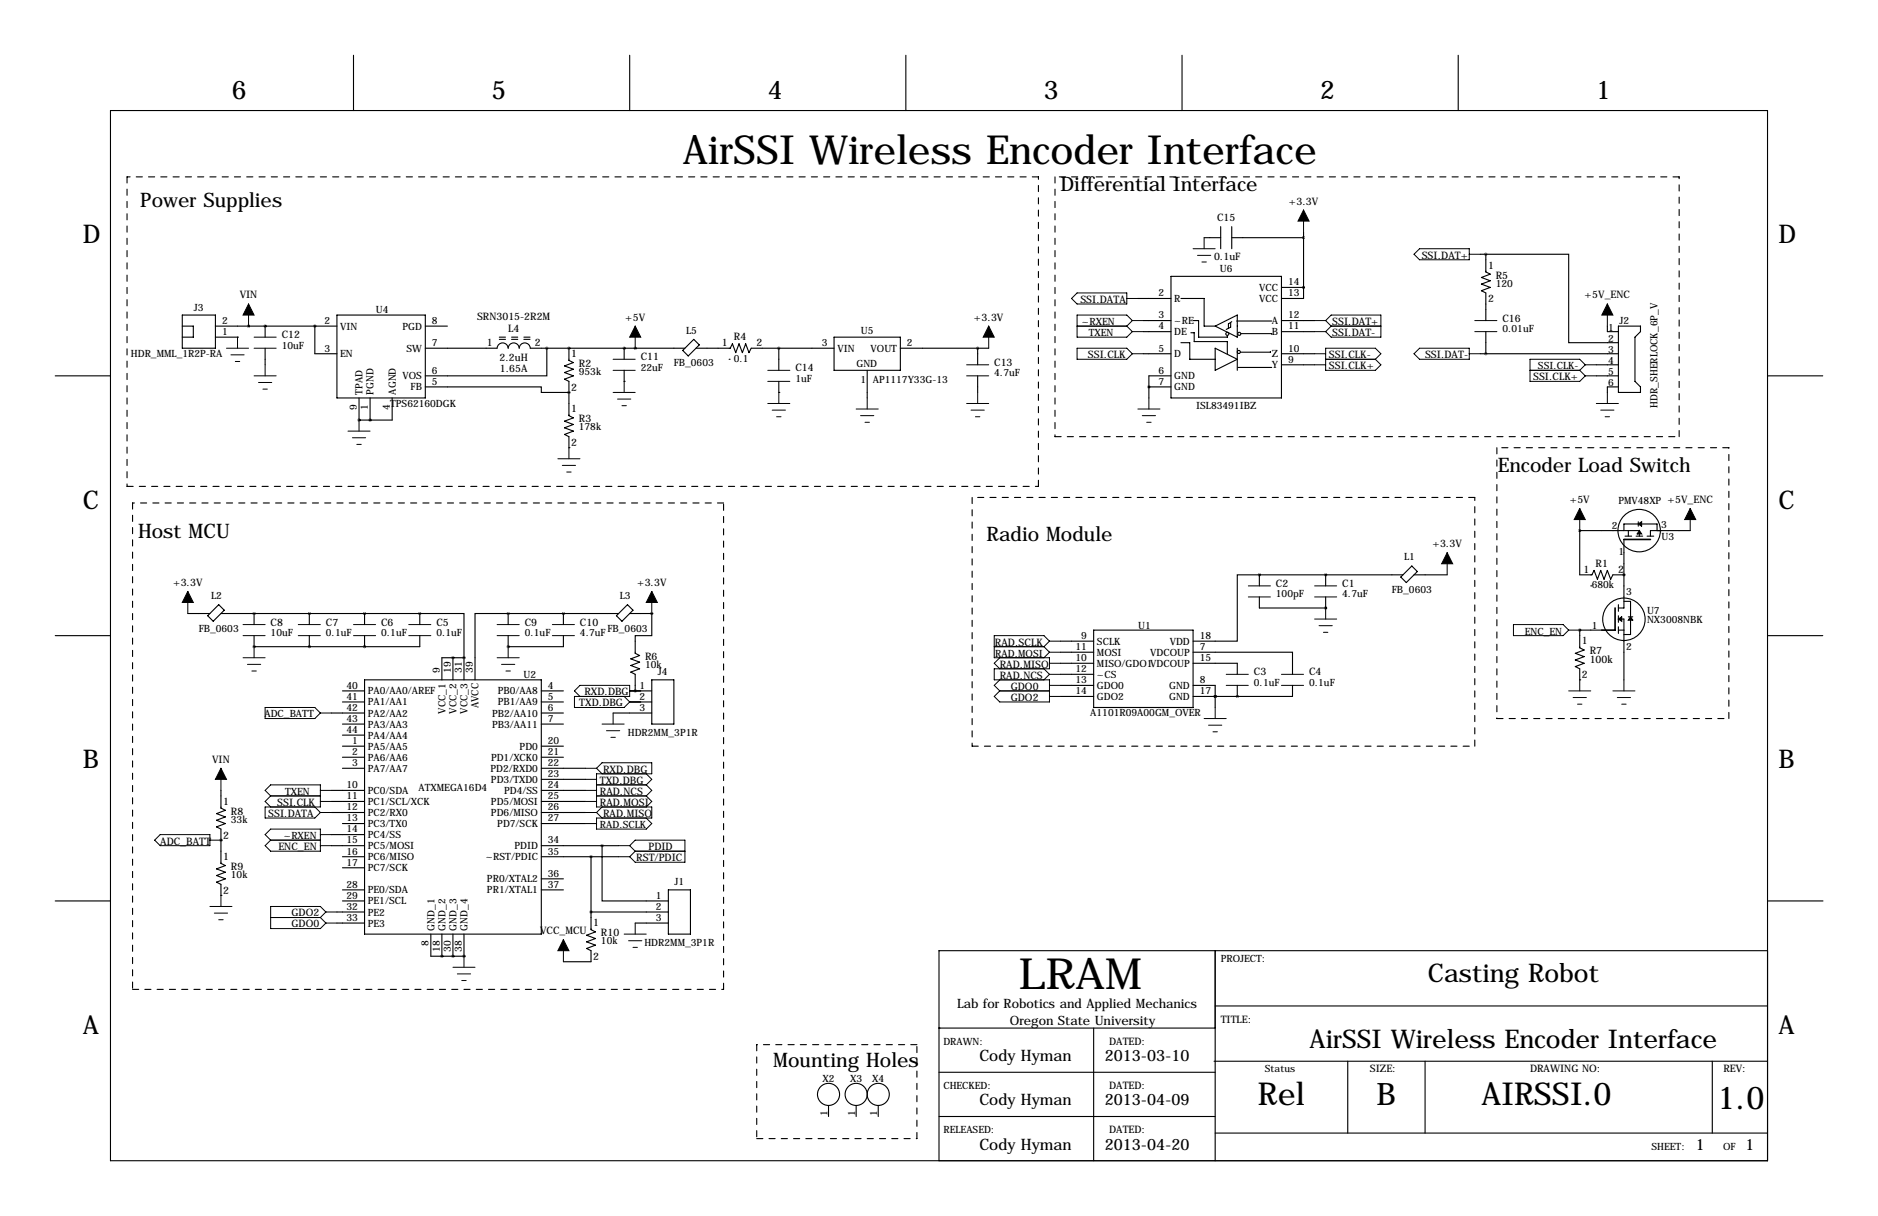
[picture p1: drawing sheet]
<svg xmlns="http://www.w3.org/2000/svg" width="432mm" height="279mm" viewBox="0 0 432 279" stroke-linecap="round" stroke-linejoin="round" font-family="sans-serif">
<g fill="none" stroke="#000" stroke-width=".25">
<path d="M81.3 12.7v12.7M144.8 12.7v12.7M208.3 12.7v12.7M271.8 12.7v12.7M335.3 12.7v12.7M25.4 25.4h381v241.3h-381zM276.9 54.6h3.8M280.7 52.1v5.1M283.2 52.1v5.1M283.2 54.6h16.5M299.7 53.3v15.3h-5.1M340.4 58.4h1.2"/>
<path d="M341.6 58.4h19.1v20.3h11.4M341.6 58.4v4.1l1 .5-2 .8 2 .7-2 .8 2 .7-2 .8 1 .5v6.4M41.9 72.4h7.6v7.6h-7.6zM41.9 74.9h2.5v2.6h-2.5M49.5 74.9h28M49.5 77.5h5.1M54.6 77.5h.1M57.1 74.9h.1M61 74.9h.1M61 74.9v2.6M72.4 74.9h.1M72.4 74.9v6.4h5.1"/>
<path d="M77.5 72.4h20.3v19h-20.3zM97.8 74.9h5.1M114.3 80a1.27 1.27 0 0 1 1.3-1.2 1.27 1.27 0 0 1 1.2 1.2 1.27 1.27 0 0 1 1.3-1.2 1.27 1.27 0 0 1 1.3 1.2 1.27 1.27 0 0 1 1.2-1.2 1.27 1.27 0 0 1 1.3 1.2h21.6M191.8 77.5h15.2v7.6h-15.2zM261.6 68.6h7.6M262.9 76.2h6.3M262.9 73.7h6.3M269.2 63.5h25.4v27.9h-25.4zM271.5 68.6h5.4v6.3h2.5M271.5 78.7h2.1v3.8h5.8M273.8 76.5h.8v2h7.6v2.9M274.3 73.7h1.3v3.8h6.6v-.4"/>
<path d="M279.4 74.9l5.1-2.5v5.1zM283 74.2v1l-1.1 .5M283.2 73.9l-.8 .5v1M284.3 73.8h8.1M285.4 76.7h7v.1M294.6 76.2h7.7M294.6 73.7h7.7M294.6 66h5.1M299.7 66h.1M341.6 76.2v5.1M369.6 74.9v1.3h2.5M372.1 74.9h5.1v1.3l-1.3 1.3v10.1l1.3 1.3v1.3h-5.1z"/>
<path d="M12.7 86.4h12.7M61 80v3.8M82.5 96.5h.1M82.5 91.4v5.1M85.1 96.5h.1M85.1 91.4v5.1M90.2 91.4v5.1h-7.7M97.8 88.9h26.7v1.3h6.3M97.8 80h16.5M125.7 80v6.4h-27.9M130.8 80h.1M130.8 90.2h.1"/>
<path d="M130.8 80v2.8l1 .5-2 .8 2 .7-2 .8 2 .8-2 .7 1 .5v7.9l1 .5-2 .8 2 .7-2 .8 2 .8-2 .7 1 .5v2.6M143.5 87.6h.1M143.5 80h2.5M143.5 80h.1M143.5 80v2.5M143.5 85.1v2.5M146 80h.1M146 80h11.5M157 80.5l2.5-2.5 1.3 1.2-2.6 2.6zM160 80h7.9l.5-1 .8 2 .7-2 .8 2 .7-2 .8 2 .5-1h19.1M167.6 82.5h.1M179.1 90.2h.1"/>
<path d="M179.1 80v5.1M179.1 87.6v2.6M199.4 85.1v6.3M207 80h20.3M224.8 80v3.8M224.8 86.4v3.8M262.9 81.3h6.3M264.2 88.9h.1M264.2 88.9h5M269.2 86.4h-5v5M279.4 80l5.1 2.5-5.1 2.6zM284.5 80v5.1"/>
<path d="M284.6 84.4h7.8M292.1 80.8v.1h-6.9M294.6 81.3h7.7M294.6 83.8h7.7M340.4 81.3h31.7M367 86.4h5.1M367 83.8h5.1M372.1 88.9h-2.5v1.3M406.4 86.4h12.7M130.8 102.9h.1M376.7 119.9v1M50.3 138.9l1.3 1.3-2.6 2.5-1.2-1.2z"/>
<path d="M144.3 138.9l1.2 1.3-2.5 2.5-1.3-1.2zM289.6 132.1h-5.1v15.2h-10.2M289.6 132.1h.1M289.6 132.1v2.5M289.6 137.2v2.5h15.2M289.6 132.1h33M304.8 139.7h.1M304.8 132.1h.1M304.8 132.1v2.5M304.8 137.2v2.5M324.6 130l1.3 1.3-2.6 2.6-1.2-1.3zM325.1 132.1h7.6"/>
<path d="M363.2 121.9h.1M363.2 121.9v10.2h2.8l.5-1 .8 2 .7-2 .8 2 .8-2 .7 2 .5-1h2.6M363.2 121.9h13.7v1.3M365.8 134.6h.1M372.1 138.9v1.6M373.4 132.1h.1M373.4 138.2h1.5v3.5M373.6 123.2h1.6M373.9 124h-.5v15.7h-1.3M374.4 121.9v1.3M376.2 123.2h1.5M376.7 120.4h-3.3v1.5"/>
<path d="M377.4 120.4h3.6v1.5M378.7 123.2h1.5M388.6 121.9h-9.1v1.3M12.7 146h12.7M43.2 141h5.1M50.8 141h45.7M58.4 141h.1M58.4 148.6h.1M58.4 141v2.5M58.4 146v2.6M71.1 141h.1M71.1 148.6h.1"/>
<path d="M71.1 141v2.5M71.1 146v2.6M78.7 158.8h5.1M83.8 141h.1M83.8 148.6h.1M83.8 156.2h40.7v58.4h-40.7zM83.8 141v2.5M83.8 146v2.6M96.5 141h.1M96.5 141h10.2v10.1M96.5 141v2.5M96.5 146v2.6h-38.1"/>
<path d="M104.1 151.1h.1M104.1 151.1v5.1M106.7 151.1h.1M106.7 151.1v5.1M106.7 151.1h-5.1v5.1M116.8 141h.1M116.8 141h-7.6v15.2M116.8 148.6h.1M116.8 141h25.4M116.8 141v2.5M116.8 146v2.6M124.5 158.8h5"/>
<path d="M129.5 141h.1M129.5 141v2.5M129.5 146v2.6h-12.7M144.8 141h5.1M149.9 141v5h-3.9v4.1l1.1 .5-2.1 .8 2.1 .7-2.1 .8 2.1 .8-2.1 .7 1 .5v3.9h-1.2h5.1M149.9 141h.1M149.9 156.2h5v10.2h-5zM243.8 149.9h7.7M243.8 157.5h7.7M243.8 147.3h7.7M243.8 152.4h7.7M243.8 154.9h7.7"/>
<path d="M251.5 144.8h22.8v17.8h-22.8zM274.3 149.9h22.9v5M274.3 157.5h5.1v5.1M274.3 152.4h10.2v2.5M284.5 157.5v2.5M297.2 157.5v2.5h-22.9M363.2 144.8h.1M363.2 156.2h.1M363.2 144.8h5.1M363.2 144.8v4l1 .6-2 .7 2 .8-2 .7 2 .8-2 .8 1 .5v2.5M372.1 144.8h1.3M372.1 142.2h1.3v14"/>
<path d="M372.1 141.5v1.5M372.1 144v1.5M374.4 141.7h1M374.9 142.5v3.3h-1.5M406.4 146h12.7M76.2 163.8h7.6M78.7 161.3h5.1M78.7 166.4h5.1M78.7 168.9h5.1M78.7 171.4h5.1M78.7 174h5.1M78.7 176.5h5.1"/>
<path d="M124.5 161.3h5M124.5 163.8h5M124.5 166.4h5M124.5 171.4h5M124.5 174h5M124.5 176.5h10.1M124.5 179.1h10.1M141 163.8h8.9M144.8 161.3h5.1M243.8 160h7.7M279.4 160h.1M284.5 160h.1"/>
<path d="M50.8 193h.1M50.8 181.6v4.1l1 .5-2 .7 2 .8-2 .8 2 .7-2 .8 1 .5v7.9l1 .5-2 .7 2 .8-2 .8 2 .7-2 .8 1 .5v2.5M76.2 181.6h7.6M76.2 184.1h7.6M76.2 186.7h7.6M76.2 191.8h7.6M76.2 194.3h7.6M78.7 189.2h5.1M78.7 196.8h5.1M78.7 199.4h5.1M124.5 181.6h10.1M124.5 184.1h10.1"/>
<path d="M124.5 186.7h10.1M124.5 189.2h10.1M124.5 194.3h17.7M124.5 196.8h17.7M135.9 196.8v16.8l1 .5-2 .8 2 .7-2 .8 2 .8-2 .7 1 .5v2.6h-6.4M138.4 194.3v12.7h15.3M12.7 207h12.7M50.8 205.7h.1M77.5 209.5h6.3M77.5 212.1h6.3M78.7 207h5.1M78.7 204.5h5.1"/>
<path d="M99.1 214.6v5.1h7.6M101.6 219.7h.1M101.6 214.6v5.1M104.1 219.7h.1M104.1 214.6v5.1M106.7 219.7h.1M106.7 214.6v5.1M124.5 204.5h5M124.5 201.9h5M135.9 209.5h17.8M146 212.1h7.7M153.7 204.5h5v10.1h-5z"/>
<path d="M279.4 218.4v48.3M406.4 218.4h-190.5v48.3M406.5 207h12.7M215.9 236.2h63.5M251.5 236.2v30.5M279.4 231.1h127M190.5 254v2.5M196.8 254v2.5M201.9 254v2.5M215.9 246.4h63.5M215.9 256.5h63.5M279.1 243.8h127.3"/>
<path d="M309.9 243.8v16.5M327.7 243.8v16.5M393.7 243.8v16.5M279.4 260.3h127"/>
<circle cx="282.2" cy="76.7" r=".36"/>
<circle cx="284.9" cy="76.7" r=".36"/>
<circle cx="284.8" cy="80.9" r=".36"/>
<circle cx="376.9" cy="121.9" r="4.9"/>
<circle cx="373.4" cy="142.3" r="4.9"/>
<circle cx="190.5" cy="251.5" r="2.54"/>
<circle cx="196.9" cy="251.5" r="2.54"/>
<circle cx="201.9" cy="251.5" r="2.54"/>
</g>
<g fill="none" stroke="#000" stroke-width=".25" stroke-dasharray="1.4 1.4">
<path d="M29.2 40.6v71.2M238.8 40.6h-209.6M242.6 40.6v59.7M386.1 40.6h-143.5M114.8 78h7.6M114.8 77.5h7.6M29.2 111.8h209.6M30.5 115.6v111.7M166.4 115.6h-135.9M223.5 114.3v57.1M238.8 111.8v-71.2M242.6 100.3h143.5"/>
<path d="M339.1 114.3h-115.6M344.2 102.9v62.2M386.1 100.3v-59.7M397.5 102.9h-53.3M223.5 171.4h115.6M339.1 171.4v-57.1M344.2 165.1h53.3M397.5 165.1v-62.2M30.5 227.3h135.9M166.4 227.3v-111.7M174 240v21.6M210.8 240h-36.8"/>
<path d="M174 261.6h36.8M210.8 261.6v-21.6"/>
</g>
<g fill="none" stroke="#000" stroke-width=".23">
<path d="M274.3 57.2h5.1M275.3 58.7h3.1M276.9 54.6v2.6M299.7 48.3v5M325.1 58.4l1.3-1.2h11.4v2.5h-11.4zM337.8 58.4h2.6M54.6 77.5v2.5M57.1 69.8v5.1M58.4 77.5h5.1M146 74.9v5.1M227.3 74.9v5.1M247.6 74.9h11.5"/>
<path d="M247.6 67.3h11.5v2.5h-11.5l-1.2-1.2zM259.1 74.9l1.2 1.3M259.1 68.6h2.5M260.3 73.7l-1.2-1.3h-11.5v5.1h11.5l1.2-1.3M260.3 73.7h2.6M260.3 76.2h2.6M260.3 73.7l-1.2 1.2M276.4 60.2h1M302.3 73.7h2.5M302.3 76.2h2.5M304.8 73.7l1.3-1.3h11.4v5.1h-11.4l-1.3-1.3M304.8 73.7l1.3 1.2"/>
<path d="M306.1 74.9l-1.3 1.3M306.1 74.9h11.4M339.1 73.7h5.1M339.1 76.2h5.1M369.6 69.8v5.1M52.1 80h5M53.1 81.5h3M54.1 83.1h1M58.4 80h5.1M58.4 86.4h5.1M59.4 87.9h3.1M60.5 89.4h1"/>
<path d="M61 83.8v2.6M80 99.1h5.1M82.5 96.5v2.6M141 85.1h5M141 82.5h5M141 90.2h5M142 91.7h3M143 93.2h1M143.5 87.6v2.6M176.5 85.1h5.1M176.5 87.6h5.1M176.5 92.7h5.1"/>
<path d="M177.5 94.2h3.1M178.6 95.8h1M179.1 90.2v2.5M196.8 94h5.1M197.9 95.5h3M198.9 97h1M199.4 91.4v2.6M222.2 83.8h5.1M222.2 86.4h5.1M222.2 92.7h5.1M223.3 94.2h3M224.3 95.8h1"/>
<path d="M224.8 90.2v2.5M247.6 80h11.5l1.2 1.3-1.2 1.2h-11.5zM260.3 81.3h2.6M261.6 94h5.1M262.6 95.5h3.1M263.7 97h1M264.2 91.4v2.6M302.3 83.8h2.5M302.3 81.3h2.5M304.8 80h11.4l1.3 1.3-1.3 1.2 1.3 1.3-1.3 1.3h-11.4zM304.8 82.5h11.4M326.4 80h11.4v2.5h-11.4l-1.3-1.2z"/>
<path d="M337.8 81.3h2.6M351.8 85.1h11.4M363.2 85.1l1.3 1.3M364.5 83.8h2.5M364.5 86.4h2.5M364.5 83.8l-1.3-1.3h-11.4v5.1h11.4l1.3-1.2M364.5 83.8l-1.3 1.3M367 92.7h5.1M368 94.2h3.1M369.1 95.8h1M369.6 90.2v2.5M81 100.6h3.1"/>
<path d="M82 102.1h1.1M128.3 105.4h5M129.3 106.9h3M130.3 108.5h1M130.8 102.9v2.5M363.2 116.8v5.1M388.6 116.8v5.1M43.2 135.9v5.1M149.9 135.9v5.1M287 134.6h5.1M287 137.2h5.1M302.3 134.6h5"/>
<path d="M302.3 137.2h5M304.8 139.7v2.5M332.7 127v5.1M55.9 143.5h5.1M55.9 146h5.1M55.9 151.1h5.1M56.9 152.7h3M57.9 154.2h1M58.4 148.6v2.5M68.6 143.5h5.1M68.6 146h5.1M81.3 143.5h5.1"/>
<path d="M81.3 146h5.1M94 143.5h5.1M94 146h5.1M114.3 143.5h5.1M114.3 146h5.1M114.3 151.1h5.1M115.3 152.7h3.1M116.3 154.2h1M116.8 148.6v2.5M127 143.5h5.1M127 146h5.1M144.8 158.8h2.5"/>
<path d="M228.6 148.6h11.4M229.9 151.1l-1.3 1.3 1.3 1.3M229.9 158.8h11.4M229.9 156.2l-1.3 1.3 1.3 1.3M240 148.6l1.3 1.3M240 153.7l1.3 1.2M241.3 154.9h2.5M241.3 157.5h2.5M241.3 147.3l-1.3-1.3h-11.4v5.1h12.7v2.6h-12.7v2.5h12.7v5.1h-11.4l-1.3-1.3 1.3-1.2M241.3 147.3h2.5M241.3 147.3l-1.3 1.3M241.3 149.9h2.5"/>
<path d="M241.3 149.9l-1.3 1.2M241.3 152.4h2.5M241.3 154.9l-1.3 1.3M281.9 154.9h5.1M281.9 157.5h5.1M294.6 154.9h5.1M294.6 157.5h5.1M302.3 142.2h5M303.3 143.8h3M304.3 145.3h1M348 143.5h11.4l1.3 1.3-1.3 1.2h-11.4zM360.7 158.8h5.1"/>
<path d="M360.7 144.8h2.5M363.2 156.2v2.6M370.8 158.8h5.1M373.4 156.2v2.6M50.8 176.5v5.1M61 162.6h11.4l1.3 1.2-1.3 1.3h-11.4zM73.7 163.8h2.5M133.3 160l-1.2-1.2 1.2-1.3h11.5v2.5h-12.7v2.6h11.4l1.3-1.3M134.6 176.5h2.6M134.6 179.1h2.6M137.2 176.5l1.2-1.2h11.5v2.5h-12.7v7.6h12.7v2.6h-12.7v2.5h11.4l1.3-1.3-1.3-1.2M137.2 176.5l1.2 1.3"/>
<path d="M138.4 166.4h5.1M139.4 167.9h3.1M140.5 169.4h1M141 163.8v2.6M143.5 160l1.3 1.3M144.8 161.3h2.5M148.6 177.8l1.3 1.3-1.3 1.2M241.3 160h2.5M276.9 165.1h5M277.9 166.6h3M278.9 168.1h1M279.4 162.6v2.5"/>
<path d="M361.7 160.3h3M362.7 161.8h1M371.9 160.3h3M372.9 161.8h1M35.6 193l1.2-1.2h11.5v2.5h-11.5zM48.3 193h2.5M62.2 190.5h11.5v5.1h-11.5l-1.2-1.3 1.2-1.3-1.2-1.2zM62.2 193h11.5M62.2 182.9l-1.2-1.3 1.2-1.3h11.5v5.1h-12.7v2.6h11.4l1.3-1.3M62.2 182.9h11.5M62.2 182.9l-1.2 1.2 1.2 1.3M72.4 185.4l1.3 1.3"/>
<path d="M73.7 194.3h2.5M73.7 186.7h2.5M73.7 184.1h2.5M73.7 181.6h2.5M73.7 191.8h2.5M134.6 189.2h2.6M134.6 186.7h2.6M134.6 184.1h2.6M134.6 181.6h2.6M137.2 186.7l1.2 1.3M137.2 182.9h11.4M137.2 180.3h11.4"/>
<path d="M138.4 185.4l-1.2 1.3M142.2 194.3h2.6M142.2 196.8h2.6M144.8 194.3l1.2 1.3M144.8 194.3l1.2-1.3h11.5v5.1h-11.5l-1.2-1.3M146 195.6h11.5M146 195.6l-1.2 1.2M148.6 182.9l1.3 1.2-1.3 1.3M148.6 180.3l1.3 1.3-1.3 1.3M48.3 208.3h5M49.3 209.8h3M50.3 211.3h1"/>
<path d="M50.8 205.7v2.6M62.2 210.8h11.5M73.7 210.8l1.2 1.3M74.9 209.5l-1.2-1.2h-11.5v5.1h11.5l1.2-1.3M74.9 209.5h2.6M74.9 209.5l-1.2 1.3M74.9 212.1h2.6M106.7 219.7v2.5M129.5 215.9v5.1M143.5 214.6h5.1M144.5 216.2h3.1M145.5 217.7h1.1"/>
<path d="M146 212.1v2.5M104.1 222.2h5.1M105.2 223.8h3M106.2 225.3h1"/>
</g>
<path d="M371.3 139.7v5.1h-3M373.4 124h6.1" fill="none" stroke="#000" stroke-width=".38"/>
<path d="M376.9 121.9l.5 .8h-1zM376.7 120.4l.7-.5v1zM372.1 142.2l.8-.5v1zM374.9 141.7l.5 .8h-1z" fill="#000" stroke="#000" stroke-width=".25"/>
<path d="M299.7 48.3l1.3 2.5h-2.6zM57.1 69.8l1.3 2.6h-2.5zM146 74.9l1.3 2.6h-2.5zM227.3 74.9l1.3 2.6h-2.5zM369.6 69.8l1.2 2.6h-2.5zM363.2 116.8l1.3 2.6h-2.6zM388.6 116.8l1.3 2.6h-2.6zM43.2 135.9l1.2 2.5h-2.5zM149.9 135.9l1.2 2.5h-2.5zM332.7 127l1.3 2.5h-2.5zM50.8 176.5l1.3 2.6h-2.6zM129.5 215.9l1.3 2.5h-2.5z" fill="#000" stroke="#000" stroke-width=".23"/>
<path d="M289.5 132.1a.05 .05 0 0 0 .1 0 .05 .05 0 0 0-.1 0zM104.1 219.7a.05 .05 0 0 0 .1 0 .05 .05 0 0 0-.1 0zM104.1 151.1a.05 .05 0 0 0 .1 0 .05 .05 0 0 0-.1 0zM129.5 141a.05 .05 0 0 0 .1 0 .05 .05 0 0 0-.1 0zM116.8 141a.05 .05 0 0 0 .1 0 .05 .05 0 0 0-.1 0zM116.8 148.6a.05 .05 0 0 0 .1 0 .05 .05 0 0 0-.1 0zM82.5 96.5a.05 .05 0 0 0 .1 0 .05 .05 0 0 0-.1 0zM60.9 74.9a.05 .05 0 0 0 .1 0 .05 .05 0 0 0-.1 0zM179 80a.05 .05 0 0 0 .1 0 .05 .05 0 0 0-.1 0zM146 80a.05 .05 0 0 0 .1 0 .05 .05 0 0 0-.1 0zM264.1 88.9a.05 .05 0 0 0 .1 0 .05 .05 0 0 0-.1 0zM138.4 194.3a.05 .05 0 0 0 .1 0 .05 .05 0 0 0-.1 0zM341.6 58.4a.05 .05 0 0 0 .1 0 .05 .05 0 0 0-.1 0zM341.6 81.3a.05 .05 0 0 0 .1 0 .05 .05 0 0 0-.1 0zM125.7 80a.05 .05 0 0 0 .1 0 .05 .05 0 0 0-.1 0zM57.1 74.9a.05 .05 0 0 0 .1 0 .05 .05 0 0 0-.1 0zM146 158.8a.05 .05 0 0 0 .1 0 .05 .05 0 0 0-.1 0zM149.8 141a.05 .05 0 0 0 .1 0 .05 .05 0 0 0-.1 0z" fill="#000" stroke="#000" stroke-width=".63"/>
<text font-size="9.9" x="234.3" y="227.3">LRAM</text>
<text font-size="9.2" x="157" y="37.6">AirSSI Wireless Encoder Interface</text>
<g font-size="7.3">
<text x="289.2" y="254">Rel</text>
<text x="340.6" y="254">AIRSSI.0</text>
<text x="394.9" y="254.8">1.0</text>
</g>
<text font-size="7.1" x="316.5" y="254">B</text>
<g font-size="5.9">
<text x="53.3" y="22.9">6</text>
<text x="113" y="22.9">5</text>
<text x="176.5" y="22.9">4</text>
<text x="240" y="22.9">3</text>
<text x="303.5" y="22.9">2</text>
<text x="367" y="22.9">1</text>
<text x="19" y="55.9">D</text>
<text x="408.9" y="55.9">D</text>
<text x="19" y="116.8">C</text>
<text x="408.9" y="116.8">C</text>
<text x="19" y="176.5">B</text>
<text x="408.9" y="176.5">B</text>
<text x="328.3" y="225.6">Casting Robot</text>
<text x="19" y="237.5">A</text>
<text x="408.9" y="237.5">A</text>
<text x="301.1" y="240.8">AirSSI Wireless Encoder Interface</text>
</g>
<g font-size="4.6">
<text x="32.3" y="47.5">Power Supplies</text>
<text x="243.8" y="43.9">Differential Interface</text>
<text x="344.4" y="108.5">Encoder Load Switch</text>
<text x="31.7" y="123.7">Host MCU</text>
<text x="226.8" y="124.2">Radio Module</text>
<text x="177.8" y="245.1">Mounting Holes</text>
</g>
<g font-size="3.6">
<text x="225.2" y="243.8">Cody Hyman</text>
<text x="254" y="243.8">2013-03-10</text>
<text x="225.2" y="254">Cody Hyman</text>
<text x="254" y="254">2013-04-09</text>
<text x="225.2" y="264.2">Cody Hyman</text>
<text x="254" y="264.2">2013-04-20</text>
<text x="389.9" y="264.1">1</text>
<text x="401.3" y="264.1">1</text>
</g>
<g font-size="3">
<text x="220.1" y="231.6">Lab for Robotics and Applied Mechanics</text>
<text x="232.2" y="235.5">Oregon State University</text>
</g>
<g font-size="2.4">
<text x="296.3" y="47">+3.3V</text>
<text x="279.8" y="50.8">C15</text>
<text x="279.1" y="59.8">0.1uF</text>
<text x="326.9" y="59.4">SSI.DAT+</text>
<text x="342.1" y="61.7">1</text>
<text x="343.9" y="64">R5</text>
<text x="55.1" y="68.6">VIN</text>
<text x="248.4" y="69.6">SSI.DATA</text>
<text x="342.1" y="69.5">2</text>
<text x="364.3" y="68.6">+5V_ENC</text>
<text x="64.8" y="77.7">C12</text>
<text x="109.7" y="73.5">SRN3015-2R2M</text>
<text x="116.8" y="76.2">L4</text>
<text x="143.7" y="73.7">+5V</text>
<text x="223.9" y="73.7">+3.3V</text>
<text x="306.3" y="77.2">SSI.DAT-</text>
<text x="306.3" y="74.7">SSI.DAT+</text>
<text x="345.4" y="73.9">C16</text>
<text x="111.9" y="79.5">1</text>
<text x="114.8" y="82.9">2.2uH</text>
<text x="122.9" y="79.5">2</text>
<text x="131.3" y="82">1</text>
<text x="147.3" y="82.8">C11</text>
<text x="166" y="79.6">1</text>
<text x="168.8" y="78.2">R4</text>
<text x="173.9" y="79.5">2</text>
<text x="250.1" y="82.3">SSI.CLK</text>
<text x="305.6" y="82.3">SSI.CLK-</text>
<text x="327.7" y="82.3">SSI.DAT-</text>
<text x="114.9" y="85.5">1.65A</text>
<text x="131.3" y="89.8">2</text>
<text x="133.1" y="84.3">R2</text>
<text x="182.9" y="85.3">C14</text>
<text x="228.6" y="84.1">C13</text>
<text x="305.6" y="84.8">SSI.CLK+</text>
<text x="352.5" y="87.4">SSI.CLK+</text>
<text x="131.3" y="94.7">1</text>
<text x="133.1" y="97">R3</text>
<text x="131.3" y="102.5">2</text>
<text x="360.9" y="115.6">+5V</text>
<text x="329.3" y="125.7">+3.3V</text>
<text x="364.1" y="131.7">1</text>
<text x="366.9" y="130.3">R1</text>
<text x="372" y="131.6">2</text>
<text x="39.8" y="134.6">+3.3V</text>
<text x="146.5" y="134.6">+3.3V</text>
<text x="293.4" y="134.9">C2</text>
<text x="308.6" y="134.9">C1</text>
<text x="62.2" y="143.8">C8</text>
<text x="74.9" y="143.8">C7</text>
<text x="87.6" y="143.8">C6</text>
<text x="100.3" y="143.8">C5</text>
<text x="120.6" y="143.8">C9</text>
<text x="133.3" y="143.8">C10</text>
<text x="228.8" y="148.3">RAD.SCLK</text>
<text x="363.7" y="148.1">1</text>
<text x="148.3" y="151.6">R6</text>
<text x="229.9" y="156">RAD.NCS</text>
<text x="229.9" y="153.4">RAD.MISO</text>
<text x="288.3" y="155.2">C3</text>
<text x="301" y="155.2">C4</text>
<text x="363.7" y="155.8">2</text>
<text x="365.5" y="150.4">R7</text>
<text x="365.5" y="152.3">100k</text>
<text x="134.4" y="159.8">RXD.DBG</text>
<text x="232.4" y="158.5">GDO0</text>
<text x="232.4" y="161">GDO2</text>
<text x="133.2" y="162.3">TXD.DBG</text>
<text x="48.8" y="175.3">VIN</text>
<text x="138.7" y="177.5">RXD.DBG</text>
<text x="51.3" y="184.9">1</text>
<text x="63.8" y="185.2">SSI.CLK</text>
<text x="137.9" y="185.2">RAD.MOSI</text>
<text x="137.9" y="182.6">RAD.NCS</text>
<text x="137.9" y="180.1">TXD.DBG</text>
<text x="53.1" y="187.2">R8</text>
<text x="61.7" y="187.7">SSI.DATA</text>
<text x="138.7" y="187.7">RAD.MISO</text>
<text x="36.8" y="194.1">ADC_BATT</text>
<text x="51.3" y="192.7">2</text>
<text x="51.3" y="197.6">1</text>
<text x="64" y="195.3">ENC_EN</text>
<text x="146.3" y="197.9">RST/PDIC</text>
<text x="149.1" y="195.3">PDID</text>
<text x="53.1" y="199.9">R9</text>
<text x="51.3" y="205.4">2</text>
<text x="67" y="210.6">GDO2</text>
<text x="67" y="213.1">GDO0</text>
<text x="124.2" y="214.6">VCC_MCU</text>
<text x="136.4" y="212.9">1</text>
<text x="138.2" y="215.1">R10</text>
<text x="136.4" y="220.6">2</text>
<text x="280.7" y="234.9">TITLE:</text>
<text x="255" y="240">DATED:</text>
<text x="255" y="250.2">DATED:</text>
<text x="315" y="246.4">SIZE:</text>
<text x="351.8" y="246.4">DRAWING NO:</text>
<text x="396.2" y="246.4">REV:</text>
<text x="255" y="260.3">DATED:</text>
</g>
<g font-size="2.3">
<text x="280.5" y="62.5">U6</text>
<text x="296.2" y="65.5">14</text>
<text x="343.9" y="65.9">120</text>
<text x="44.6" y="71.4">J3</text>
<text x="86.4" y="71.9">U4</text>
<text x="266.4" y="68.1">2</text>
<text x="270" y="69.4">R</text>
<text x="289.5" y="66.8">VCC</text>
<text x="289.5" y="69.4">VCC</text>
<text x="296.2" y="68.1">13</text>
<text x="51.1" y="74.4">2</text>
<text x="51.1" y="77">1</text>
<text x="74.6" y="74.4">2</text>
<text x="78.2" y="75.7">VIN</text>
<text x="92.5" y="75.7">PGD</text>
<text x="99.3" y="74.4">8</text>
<text x="157.8" y="76.7">L5</text>
<text x="197.9" y="76.7">U5</text>
<text x="248.8" y="74.7">~RXEN</text>
<text x="250.4" y="77.2">TXEN</text>
<text x="266.4" y="73.2">3</text>
<text x="266.4" y="75.7">4</text>
<text x="270" y="74.5">~RE</text>
<text x="270" y="77">DE</text>
<text x="292.4" y="74.5">A</text>
<text x="292.4" y="77">B</text>
<text x="296.2" y="73.2">12</text>
<text x="296.2" y="75.7">11</text>
<text x="345.4" y="76.3">0.01uF</text>
<text x="369.8" y="75.9">1</text>
<text x="372.4" y="74.4">J2</text>
<text x="30.1" y="82.1">HDR_MML_1R2P-RA</text>
<text x="64.8" y="80.1">10uF</text>
<text x="74.6" y="80.8">3</text>
<text x="78.2" y="82.1">EN</text>
<text x="93.5" y="80.8">SW</text>
<text x="99.3" y="79.5">7</text>
<text x="168.7" y="83.1">0.1</text>
<text x="188.9" y="79.5">3</text>
<text x="192.5" y="80.8">VIN</text>
<text x="200.2" y="80.8">VOUT</text>
<text x="208.5" y="79.5">2</text>
<text x="266.4" y="80.8">5</text>
<text x="270" y="82.1">D</text>
<text x="292.4" y="82.1">Z</text>
<text x="296.2" y="80.8">10</text>
<text x="296.2" y="83.3">9</text>
<text x="369.8" y="78.5">2</text>
<text x="369.8" y="81">3</text>
<text x="369.8" y="83.6">4</text>
<text x="92.5" y="87.2">VOS</text>
<text x="94.4" y="89.7">FB</text>
<text x="99.3" y="88.4">5</text>
<text x="99.3" y="85.9">6</text>
<text x="133.1" y="86.2">953k</text>
<text x="147.3" y="85.2">22uF</text>
<text x="154.9" y="84.2">FB_0603</text>
<text x="182.9" y="87.7">1uF</text>
<text x="196.9" y="84.4">GND</text>
<text x="197.9" y="88">1</text>
<text x="200.7" y="88">AP1117Y33G-13</text>
<text x="228.6" y="86.4">4.7uF</text>
<text x="266.4" y="85.9">6</text>
<text x="266.4" y="88.4">7</text>
<text x="270" y="87.2">GND</text>
<text x="270" y="89.7">GND</text>
<text x="292.4" y="84.6">Y</text>
<text x="353.6" y="84.8">SSI.CLK-</text>
<text x="369.8" y="86.1">5</text>
<text x="369.8" y="88.6">6</text>
<text x="82" y="94.3" transform="rotate(-90 82 94.3)">9</text>
<text x="83.4" y="90.7" transform="rotate(-90 83.4 90.7)">TPAD</text>
<text x="84.6" y="94.3" transform="rotate(-90 84.6 94.3)">1</text>
<text x="85.9" y="90.7" transform="rotate(-90 85.9 90.7)">PGND</text>
<text x="89.7" y="94.3" transform="rotate(-90 89.7 94.3)">4</text>
<text x="89.7" y="93.6">TPS62160DGK</text>
<text x="91" y="90.7" transform="rotate(-90 91 90.7)">AGND</text>
<text x="275" y="94.1">ISL83491IBZ</text>
<text x="381.1" y="93.7" transform="rotate(-90 381.1 93.7)">HDR_SHERLOCK_6P_V</text>
<text x="133.1" y="98.9">178k</text>
<text x="372.1" y="115.8">PMV48XP +5V_ENC</text>
<text x="370.6" y="121.5">2</text>
<text x="382" y="121.4">3</text>
<text x="382" y="124">U3</text>
<text x="322.9" y="128.8">L1</text>
<text x="372.1" y="127.6">1</text>
<text x="48.5" y="137.7">L2</text>
<text x="142.5" y="137.7">L3</text>
<text x="293.4" y="137.2">100pF</text>
<text x="308.6" y="137.2">4.7uF</text>
<text x="320" y="136.2">FB_0603</text>
<text x="366" y="135.2">680k</text>
<text x="373.9" y="136.7">3</text>
<text x="378.7" y="141">U7</text>
<text x="378.7" y="143.1">NX3008NBK</text>
<text x="45.7" y="145.1">FB_0603</text>
<text x="62.2" y="146.1">10uF</text>
<text x="74.9" y="146.1">0.1uF</text>
<text x="87.6" y="146.1">0.1uF</text>
<text x="100.3" y="146.1">0.1uF</text>
<text x="120.6" y="146.1">0.1uF</text>
<text x="133.3" y="146.1">4.7uF</text>
<text x="139.7" y="145.1">FB_0603</text>
<text x="247.3" y="149.4">11</text>
<text x="248.6" y="146.8">9</text>
<text x="252.2" y="148.1">SCLK</text>
<text x="261.7" y="144.5">U1</text>
<text x="268.9" y="148.1">VDD</text>
<text x="275.8" y="149.4">7</text>
<text x="275.8" y="146.8">18</text>
<text x="350.6" y="145.8">ENC_EN</text>
<text x="366" y="144.5">1</text>
<text x="373.9" y="149.4">2</text>
<text x="101.1" y="154.7" transform="rotate(-90 101.1 154.7)">9</text>
<text x="103.6" y="154.7" transform="rotate(-90 103.6 154.7)">19</text>
<text x="106.2" y="154.7" transform="rotate(-90 106.2 154.7)">31</text>
<text x="108.7" y="154.7" transform="rotate(-90 108.7 154.7)">39</text>
<text x="120.4" y="155.7">U2</text>
<text x="148.3" y="153.5">10k</text>
<text x="151.3" y="155.2">J4</text>
<text x="228.8" y="150.9">RAD.MOSI</text>
<text x="247.3" y="151.9">10</text>
<text x="247.3" y="154.4">12</text>
<text x="252.2" y="153.2">MISO/GDO1VDCOUP</text>
<text x="252.2" y="150.7">MOSI</text>
<text x="252.2" y="155.7">~CS</text>
<text x="264.5" y="150.7">VDCOUP</text>
<text x="275.8" y="151.9">15</text>
<text x="79.7" y="158.2">40</text>
<text x="79.7" y="160.8">41</text>
<text x="84.6" y="159.6">PA0/AA0/AREF</text>
<text x="114.5" y="159.6">PB0/AA8</text>
<text x="126" y="158.2">4</text>
<text x="126" y="160.8">5</text>
<text x="147" y="158.2">1</text>
<text x="147" y="160.8">2</text>
<text x="247.3" y="157">13</text>
<text x="247.3" y="159.5">14</text>
<text x="252.2" y="158.3">GDO0</text>
<text x="252.2" y="160.8">GDO2</text>
<text x="268.8" y="158.3">GND</text>
<text x="268.8" y="160.8">GND</text>
<text x="275.8" y="157">8</text>
<text x="275.8" y="159.5">17</text>
<text x="288.3" y="157.6">0.1uF</text>
<text x="301" y="157.6">0.1uF</text>
<text x="60.8" y="164.8">ADC_BATT</text>
<text x="79.7" y="163.3">42</text>
<text x="79.7" y="165.9">43</text>
<text x="84.6" y="162.1">PA1/AA1</text>
<text x="84.6" y="164.6">PA2/AA2</text>
<text x="84.6" y="167.2">PA3/AA3</text>
<text x="102.4" y="164" transform="rotate(-90 102.4 164)">VCC_1</text>
<text x="104.9" y="164" transform="rotate(-90 104.9 164)">VCC_2</text>
<text x="107.5" y="164" transform="rotate(-90 107.5 164)">VCC_3</text>
<text x="110" y="162.8" transform="rotate(-90 110 162.8)">AVCC</text>
<text x="113.2" y="164.6">PB2/AA10</text>
<text x="113.2" y="167.2">PB3/AA11</text>
<text x="114.5" y="162.1">PB1/AA9</text>
<text x="126" y="163.3">6</text>
<text x="126" y="165.9">7</text>
<text x="147" y="163.3">3</text>
<text x="250.7" y="164.4">A1101R09A00GM_OVER</text>
<text x="79.7" y="168.4">44</text>
<text x="81" y="170.9">1</text>
<text x="81" y="173.5">2</text>
<text x="84.6" y="169.7">PA4/AA4</text>
<text x="84.6" y="172.3">PA5/AA5</text>
<text x="119.5" y="172.3">PD0</text>
<text x="126" y="170.9">20</text>
<text x="126" y="173.5">21</text>
<text x="144.4" y="169">HDR2MM_3P1R</text>
<text x="81" y="176">3</text>
<text x="84.6" y="174.8">PA6/AA6</text>
<text x="84.6" y="177.3">PA7/AA7</text>
<text x="112.8" y="177.3">PD2/RXD0</text>
<text x="112.9" y="179.9">PD3/TXD0</text>
<text x="112.9" y="174.8">PD1/XCK0</text>
<text x="126" y="176">22</text>
<text x="126" y="178.6">23</text>
<text x="65.5" y="182.6">TXEN</text>
<text x="79.7" y="181.1">10</text>
<text x="79.7" y="183.6">11</text>
<text x="84.6" y="182.4">PC0/SDA</text>
<text x="84.6" y="185">PC1/SCL/XCK</text>
<text x="96.2" y="181.7">ATXMEGA16D4</text>
<text x="112.9" y="185">PD5/MOSI</text>
<text x="115.9" y="182.4">PD4/SS</text>
<text x="126" y="181.1">24</text>
<text x="126" y="183.6">25</text>
<text x="53.1" y="189.1">33k</text>
<text x="79.7" y="186.2">12</text>
<text x="79.7" y="188.7">13</text>
<text x="79.7" y="191.3">14</text>
<text x="84.6" y="187.5">PC2/RX0</text>
<text x="84.6" y="190">PC3/TX0</text>
<text x="112.9" y="187.5">PD6/MISO</text>
<text x="114.3" y="190">PD7/SCK</text>
<text x="126" y="186.2">26</text>
<text x="126" y="188.7">27</text>
<text x="137.9" y="190.2">RAD.SCLK</text>
<text x="65.3" y="192.8">~RXEN</text>
<text x="79.7" y="193.8">15</text>
<text x="79.7" y="196.3">16</text>
<text x="84.6" y="192.6">PC4/SS</text>
<text x="84.6" y="195.1">PC5/MOSI</text>
<text x="84.6" y="197.7">PC6/MISO</text>
<text x="111.7" y="197.7">~RST/PDIC</text>
<text x="118.3" y="195.1">PDID</text>
<text x="126" y="193.8">34</text>
<text x="126" y="196.3">35</text>
<text x="53.1" y="201.8">10k</text>
<text x="79.7" y="198.9">17</text>
<text x="79.7" y="204">28</text>
<text x="84.6" y="200.2">PC7/SCK</text>
<text x="112" y="202.7">PR0/XTAL2</text>
<text x="126" y="201.4">36</text>
<text x="126" y="204">37</text>
<text x="155.1" y="203.5">J1</text>
<text x="79.7" y="206.5">29</text>
<text x="79.7" y="209">32</text>
<text x="84.6" y="205.3">PE0/SDA</text>
<text x="84.6" y="207.8">PE1/SCL</text>
<text x="112" y="205.3">PR1/XTAL1</text>
<text x="150.8" y="206.5">1</text>
<text x="150.8" y="209">2</text>
<text x="79.7" y="211.6">33</text>
<text x="84.6" y="210.4">PE2</text>
<text x="84.6" y="212.9">PE3</text>
<text x="99.9" y="213.9" transform="rotate(-90 99.9 213.9)">GND_1</text>
<text x="102.4" y="213.9" transform="rotate(-90 102.4 213.9)">GND_2</text>
<text x="104.9" y="213.9" transform="rotate(-90 104.9 213.9)">GND_3</text>
<text x="107.5" y="213.9" transform="rotate(-90 107.5 213.9)">GND_4</text>
<text x="150.8" y="211.6">3</text>
<text x="98.6" y="217.5" transform="rotate(-90 98.6 217.5)">8</text>
<text x="101.1" y="218.8" transform="rotate(-90 101.1 218.8)">18</text>
<text x="103.6" y="218.8" transform="rotate(-90 103.6 218.8)">30</text>
<text x="106.2" y="218.8" transform="rotate(-90 106.2 218.8)">38</text>
<text x="138.2" y="217">10k</text>
<text x="148.2" y="217.3">HDR2MM_3P1R</text>
<text x="280.7" y="221">PROJECT:</text>
<text x="216.9" y="240">DRAWN:</text>
<text x="189.1" y="248.7">X2</text>
<text x="195.5" y="248.7">X3</text>
<text x="200.5" y="248.7">X4</text>
<text x="216.9" y="250.2">CHECKED:</text>
<text x="290.8" y="246.4">Status</text>
<text x="190.2" y="256.3" transform="rotate(-90 190.2 256.3)">1</text>
<text x="196.6" y="256.3" transform="rotate(-90 196.6 256.3)">1</text>
<text x="201.7" y="256.3" transform="rotate(-90 201.7 256.3)">1</text>
<text x="216.9" y="260.3">RELEASED:</text>
<text x="379.7" y="264.2">SHEET:</text>
<text x="396.2" y="264.2">OF</text>
</g>
</svg>
